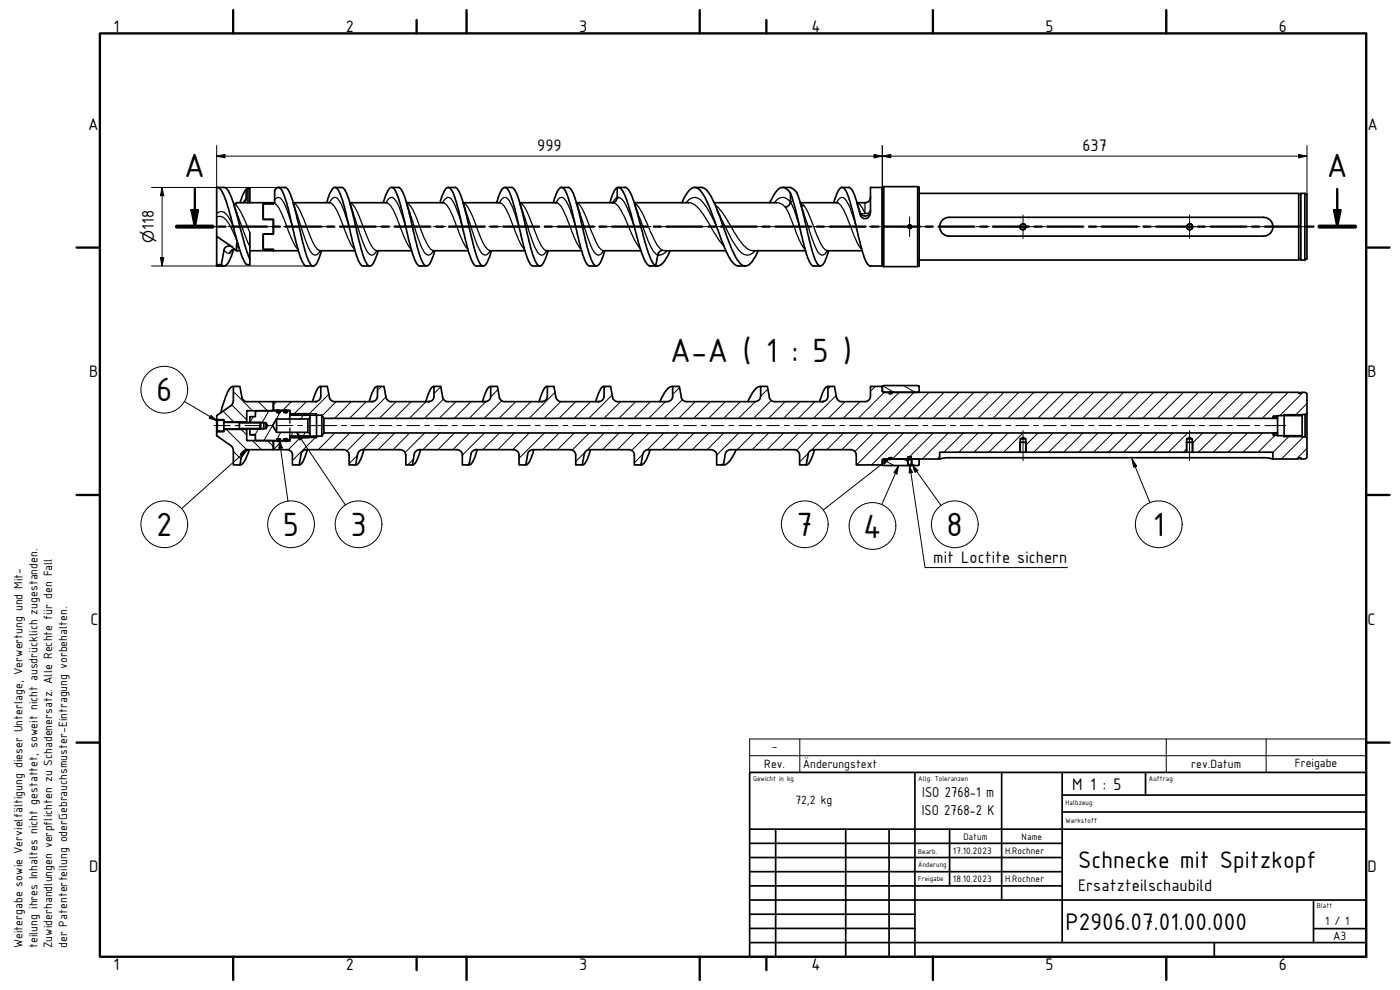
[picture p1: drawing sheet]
<svg xmlns="http://www.w3.org/2000/svg" width="420mm" height="297mm" viewBox="0 0 420 297" stroke-linecap="round" stroke-linejoin="round" font-family="sans-serif">
<!-- layer: Schraffur (ISO) -->
<g fill="none" stroke="#000" stroke-width=".3">
<path d="M70 117.5l5.8 5.7M96.5 115.9l-.2 .3M98.7 118.3l-6.3 6.3M114.5 115.9l-1.2 1.2M115.8 119.1l-6.4 6.4M132.3 116.1l-2.1 2M133.1 119.7l-5.7 5.8M149.4 116.9l-2.1 2.2M166.6 117.7l-7.8 7.8M181.9 115.9l-.6 .6M183.7 118.5l-7 7M204 116.3l-2.1 2"/>
<path d="M204.9 119.9l-5.7 5.6M230.4 116.8l-2.1 2.1M249.2 115.9l-.7 .7M251 118.7l-6.9 6.8M262.7 115.9l-1.5 1.5M265 115.8l3.3 1.9M265.4 117.7l-7.8 7.8M267.3 117.7l-.3 .3M269.9 117.7l-7.8 7.8M271.1 115.7l3.5 2M274.3 117.7l-7.7 7.8M278.8 117.7l-7.8 7.8"/>
<path d="M283.3 117.7l-7.8 7.8M287.8 117.7l-7.8 7.8M292.3 117.7l-7.8 7.8M296.8 117.7l-7.8 7.8M301.3 117.7l-7.8 7.8M305.8 117.7l-7.8 7.8M310.3 117.7l-7.8 7.8M314.8 117.7l-7.8 7.8M319.3 117.7l-7.8 7.8M323.7 117.7l-7.8 7.8M328.2 117.7l-7.8 7.8M332.7 117.7l-7.8 7.8"/>
<path d="M337.2 117.7l-7.8 7.8M341.7 117.7l-7.8 7.8M346.2 117.7l-7.8 7.8M350.7 117.7l-7.8 7.8M355.2 117.7l-7.9 7.8M359.7 117.7l-7.8 7.8M364.2 117.7l-7.8 7.8M368.6 117.7l-7.7 7.8M373.1 117.7l-7.8 7.8M377.6 117.7l-7.8 7.8M382.1 117.7l-7.8 7.8M386.6 117.7l-7.8 7.8"/>
<path d="M391.1 117.7l-7 7M65 130.4l.9 1M66.9 123.4l3.3 3.2M67.9 128.8l6.1 6.1M69.5 121.5l4.5 4.5M70 135.4l2.3 2.3M72.4 128.8l1.6 1.7M75.8 132.2l2.7 2.7M76 125l-1 1.7M77 123.2l-.4 .7M77.5 120.5l2.8 2.7M77.5 128.7l-.9 1.7"/>
<path d="M80.3 132.2l1.7 1.8M80.7 123.2l-2.1 3.7M82.9 120.5l-.9 1M83.1 131.9l-.2 .3M83.8 123.2l-.7 .4M83.8 131.8l-.7 .4M84.1 123.7l-4.9 8.5M84.3 129.7l-1.1 2M84.4 123.2l-.3 .4M84.6 132.3l-2.6 2.6M85.6 123.1l.4 .6M85.6 131.7l.4 .6"/>
<path d="M87 131.4l-.5 .8M87.4 120.5l-2.6 2.6M87.5 124.1l-.9 1.6M87.9 129.7l-.8 1.6M90.6 130.9l-4.1 4.1M91.2 124.1l-.9 1.6M91.6 129.7l-.9 1.6M91.9 120.5l-4 4.1M95.1 130.9l-7.3 7.3M100.5 129.9l-5 5M100.9 120.5l-4.2 4.2M105 129.9l-5 5"/>
<path d="M105.4 120.5l-5 5M107.3 136.6l-2.5 2.5M109.5 129.9l-5.4 5.4M109.9 120.5l-5 5M114 129.9l-5 5M118.5 129.9l-5 5M118.9 120.5l-5 5M122.9 129.9l-4.9 5M123.4 120.5l-5 5M124.1 137.8l-1.7 1.7M127.4 129.9l-5.9 5.9M127.9 120.5l-5 5"/>
<path d="M132 129.9l-5.1 5M136.4 129.9l-5 5M136.8 120.5l-5 5M140.8 138.9l-.5 .6M140.9 129.9l-5 5M141.4 120.5l-5.1 5M145.4 129.9l-6.7 6.7M145.9 120.4l-5.1 5.1M149.9 129.9l-5 5M150.6 120.3l-5.3 5.2M154.4 129.9l-5 5M154.8 120.5l-5 5"/>
<path d="M158.9 129.9l-5 5M159.3 120.5l-5 5M163.4 129.9l-7.6 7.6M167.8 129.9l-4.9 5M168.3 120.5l-5 5M172.3 129.9l-5 5M172.8 120.5l-5 5M175.6 135.6l-2.8 2.9M176.8 129.9l-5.1 5.2M177.2 120.5l-4.9 5M181.4 129.9l-5.4 5.3M185.8 129.9l-5 5"/>
<path d="M186.2 120.5l-5 5M190.3 129.9l-5 5M190.8 120.5l-5.1 5M192.9 136.3l-2.5 2.6M194.8 129.9l-5.3 5.3M195.2 120.5l-5 5M199.3 129.9l-5.1 5.1M199.7 120.5l-5 5M203.8 129.9l-5 5M208.3 129.9l-5 5M208.7 120.5l-5 5M212.7 129.9l-4.9 5"/>
<path d="M213.2 120.5l-5 5M217.2 139l-.6 .5M217.2 129.9l-5 5M217.7 120.5l-5 5M221.7 129.9l-6.6 6.7M222.2 120.5l-5 5M226.3 129.9l-5.1 5M226.7 120.5l-5.1 5M230.7 129.9l-5 5M231.5 120.2l-5.4 5.3M235.2 129.9l-5 5M235.6 120.5l-5 5"/>
<path d="M239.7 129.9l-5 5M240.1 120.5l-5 5M242.6 135.9l-2.6 2.7M244.2 129.9l-5.2 5.2M244.6 120.5l-5 5M248.7 129.9l-5.2 5.2M253.2 129.9l-5 5M253.6 120.5l-5 5M257.7 129.9l-5 5M258.1 120.5l-5.1 5M262.1 129.9l-5.6 5.6M265.1 137.9l3.2 1.8"/>
<path d="M266.6 129.9l-9.6 9.6M267.3 137.4l-.4 .4M271.1 129.9l-9.5 9.6M271.1 137.7l1.3 .7M272.5 137.5l-.2 .2M273.6 139.1l1 .6M275.6 129.9l-7.8 7.8M280.1 129.9l-7.2 7.2M282 137l-.7 .7M284.6 129.9l-7.8 7.8M289.1 129.9l-5.8 5.8M293.6 129.9l-5.8 5.8"/>
<path d="M298.1 129.9l-5.8 5.8M302.6 129.9l-5.9 5.8M306.2 135.3l-.4 .4M307 129.9l-5.8 5.8M311.5 129.9l-3.7 3.7M316 129.9l-5.7 5.8M320.5 129.9l-5.8 5.8M325 129.9l-5.8 5.8M329.5 129.9l-5.8 5.8M334 129.9l-5.8 5.8M338.5 129.9l-5.8 5.8M343 129.9l-5.8 5.8"/>
<path d="M347.5 129.9l-5.9 5.8M352 129.9l-5.9 5.8M356.2 134.7l-1 1M356.4 129.9l-5.8 5.8M360.9 129.9l-3.1 3.1M365.4 129.9l-5.8 5.8M369.9 129.9l-5.8 5.8M374.4 129.9l-5.8 5.8M378.9 129.9l-5.8 5.8M382.7 130.6l-5.1 5.1M383.4 129.9l-.1 .1M383.4 125.4l-.1 .1"/>
<path d="M387 130.7l-5 5M391.2 131l-6.6 6.7M392.2 121.1l-3.6 3.6M392.2 134.5l-3.1 3.2"/>
</g>
<!-- layer: Sichtbar (ISO) -->
<g fill="none" stroke="#000" stroke-width=".51">
<path d="M65.2 56.2h2a2.88 2.88 0 0 1 2 2.3l1 2.7 3.1 11.7 1.7 4.9M73.9 56.8l-1.2 2.1-.7 1.9M74.4 56.6h.6v4.2M83.5 56.2h2a4.1 4.1 0 0 1 2.1 3.3l2.6 10.1a33.3 33.3 0 0 0 3 9.8 1.05 1.05 0 0 0 1.1 .4 1.05 1.05 0 0 0 .8-.9l1.4-3.7M100.5 56.2h2a3.1 3.1 0 0 1 1.9 2.8l.9 2.8 1.7 7.1a36.9 36.9 0 0 0 3.2 10.5 .95 .95 0 0 0 1 .4 .95 .95 0 0 0 .8-.7l.6-1.3 .9-2.6M117.5 56.2h2a2.73 2.73 0 0 1 1.7 2.3l.9 2.6 1.7 7.1a39.7 39.7 0 0 0 3.5 11.2 1.01 1.01 0 0 0 1.1 .4 1.01 1.01 0 0 0 .7-.9l1.4-3.7M134.5 56.2h2a4.1 4.1 0 0 1 2.1 3.3l2.6 10.1a29.5 29.5 0 0 0 3.2 10 1.08 1.08 0 0 0 1.7-.7l1.4-3.7M151.5 56.2h2a4.1 4.1 0 0 1 2.1 3.3l2.4 9.4a36.9 36.9 0 0 0 3.2 10.5 .94 .94 0 0 0 1 .4 .94 .94 0 0 0 .7-.7l.9-1.8 .7-2.1M168.5 56.2h2a3.1 3.1 0 0 1 1.9 2.8l.9 2.8 1.5 6.4a39.7 39.7 0 0 0 3.4 11.2 .95 .95 0 0 0 1 .4 .95 .95 0 0 0 .8-.7l.7-1.3 .8-2.6M185.2 56.3v3a1.55 1.55 0 0 1-1.2 1.5M185.2 56.3a8.6 8.6 0 0 0-2.1 4.5M185.2 56.3a2.09 2.09 0 0 1 2.1 1.9l2 5.7 2.2 8.5a19.2 19.2 0 0 0 3 7.2l.6 .2h2.2"/>
<path d="M185.5 56.2h2.2a6.8 6.8 0 0 1 2.6 4.5l3.5 12.6a12.9 12.9 0 0 0 2.9 6.4h.1M208.5 56.2h2a4.7 4.7 0 0 1 3.2 3.3l.8 1.6 2.7 7.1a34.8 34.8 0 0 0 5 10.9 2.1 2.1 0 0 0 3.5-.6l1.8-3.3M234.9 56.2h2a3.8 3.8 0 0 1 2.9 3.3l2.8 11.4a25.4 25.4 0 0 0 3 8.6 1.07 1.07 0 0 0 1.7-.7l1.4-3.6M237.2 58v2.6a1.77 1.77 0 0 1-1.5 1.6M237.2 58a2.51 2.51 0 0 0-3.3-1.5l-1.1 1.1-1.8 3.2M237.2 58l2 6.7a90.9 90.9 0 0 0 3.7 13.8l1.1 1.3h2.2M252.7 56.2h2a3.5 3.5 0 0 1 1.9 2.8l1.3 4.4a1.97 1.97 0 0 0 2 2.2 2.14 2.14 0 0 0 1.3-1.9v-7.5h3.5M261.2 59.2l-.2 .8-.9 .8h-2.9l.7 2.2a1.68 1.68 0 0 0 1.6 1.8 1.68 1.68 0 0 0 1.7-1.6M264.8 56.3v23.4M265.2 56v24M275.4 56l.4 .2v23.7l-.4 .1zM275.4 56h-10.2l-.4 .2v23.7l10.6 .1"/>
<path d="M275.8 58h114v20h-114M389.8 58.3h.6M391.6 58l.6 .3v19.3l-.6 .4zM391.6 58h-1.2v20h1.2M65 70.9l4.8 3.3a1.61 1.61 0 0 0-2.6 .8l-.8 4.4M66.4 79.4h-1.4v.4h2.2M70.2 74.8l-.5 1.4a5.1 5.1 0 0 1-2.3 3.6l-1-.4M70.2 61.4l1 2.8M70.2 61.3l.8-.5-.1 .4zM71 75.2l-.7-.4a1.33 1.33 0 0 0-1.3 1.1M71 60.8h11.4M71 75.2h1"/>
<path d="M71.3 72.8l-.3 .8v1.6M71.5 74.2l.3 .1M73.3 60.8l.6-.8v-3.2l.5-.2v4.2M75 69.8v9.6a1.95 1.95 0 0 1-2-1.8l-1.8-4.8-2.9-10.9a10.8 10.8 0 0 0-2.7-5.6l-.6-.1v23.2M75 75.2h14.5M79.2 70.2l-.2 .2v4.4l3 .1v.3M81.8 61.1h-2.8v4.7h3v4.4h-3v4.7h3M81.8 65.8l.2 .2M82 60.8v.3l-3 .2v4.3l.2 .2M82 70l-.2 .2M82.4 61v-3.8a1.12 1.12 0 0 1 1.2-1 1.12 1.12 0 0 1 1 1.1 85.1 85.1 0 0 1 4.1 14.8 24.3 24.3 0 0 0 2.5 7.3l.7 .4h2.1M98 60.8l1.1-2.9a2.14 2.14 0 0 1 1.5-1.7 3.8 3.8 0 0 1 1.9 3l2.6 10.1a36.2 36.2 0 0 0 3 9.9l.7 .6h2.2"/>
<path d="M99.2 60.8h-11.2l1 3.1M106.6 75.2l-10.7 .1M115.1 60.8l1-2.9a2.14 2.14 0 0 1 1.5-1.7 3.3 3.3 0 0 1 1.7 2.6l.9 2.7 1.7 7.1a41.9 41.9 0 0 0 3.3 10.6l.7 .6h2.1M116.1 60.8h-11.1l1 3.1M123.6 75.2l-10.7 .1M132 60.8l1.1-2.9a1.93 1.93 0 0 1 1.5-1.7 4.8 4.8 0 0 1 2.1 3.6l2.6 10.3a28.2 28.2 0 0 0 3 9.3l.6 .4h2.1M133.2 60.8h-11.2l1 3.1M140.5 75.2l-10.6 .1M149 60.8l1.1-2.9a2.08 2.08 0 0 1 1.5-1.7 4.8 4.8 0 0 1 2.1 3.6l2.4 9.5a31.7 31.7 0 0 0 3.2 10.1l.5 .4h2.2M150.2 60.8h-11.2l1 3.1M157.5 75.2l-10.6 .1M166.1 60.8l1-2.9a1.58 1.58 0 0 1 1.9-1.5l.1 .1a21.3 21.3 0 0 1 2.9 8.4l.9 3.7a41.9 41.9 0 0 0 3.2 10.6l.7 .6h2.2"/>
<path d="M167.2 60.8h-11.2l1 3.1M174.6 75.2l-10.7 .1M184 60.8h-11l1 3.1M184.1 60.8h-.1M190.4 60.8h16.3M190.5 61.4l1 2.8M192.3 75.2l-11.4 .1M198.8 75.1a1.71 1.71 0 0 0-1.4 1.4l-.6 3.2M199.6 75.2h18.3M201.1 75.2l-1.1 2.1a3.2 3.2 0 0 1-3.2 2.4M204.7 60.8l1-2.1a3.9 3.9 0 0 1 3-2.5 5.6 5.6 0 0 1 3.1 3.6l2.7 6.5a51.6 51.6 0 0 0 5.3 12.4l1.4 1 2.5 .1M214.3 60.8h18.8"/>
<path d="M215.1 62.8l1.1 2.3M226 75.2h15.7M240.2 60.8l1 3.1M240.4 61.6h.8M250.3 60.8l1-2.9a1.73 1.73 0 0 1 1.7-1.7l.3 .3a19.7 19.7 0 0 1 2.7 7.6l1.4 5.9a30.9 30.9 0 0 0 3.1 9.4l.5 .4h3.7M251.4 60.8h-11.2M258.8 75.2l-10.7 .1M272.8 67.7h.3l.3 .3-.2 .3-.3 .1-.2-.3zM282.8 66l1.2-.7 .8-.1h94.4a2.83 2.83 0 0 1 2.8 2.8 2.83 2.83 0 0 1-2.8 2.9h-94.4a2.86 2.86 0 0 1-2.5-1.8 2.86 2.86 0 0 1 .5-3.1zM389.8 77.6h.6M70 115.9a3.2 3.2 0 0 0-2.1 2.8l-1.7 5.2M96.3 115.9a2.31 2.31 0 0 0-1.6 1.9l-.9 2.7"/>
<path d="M113.3 115.9a2.68 2.68 0 0 0-1.7 2.3l-.8 2.3M130.2 115.9a2.31 2.31 0 0 0-1.5 1.9l-.9 2.7M147.3 115.9a2.31 2.31 0 0 0-1.6 1.9l-.9 2.7M164.3 115.9a2.68 2.68 0 0 0-1.7 2.3l-.8 2.3M181.3 115.9a2.23 2.23 0 0 0-1.6 1.9l-.9 2.7M201.9 115.9a3.9 3.9 0 0 0-2.9 2.7l-.9 1.9M228.3 115.9a3.7 3.7 0 0 0-2.9 2.7l-.9 1.9M248.5 115.9a2.68 2.68 0 0 0-1.7 2.3l-.8 2.3M264.8 117.3l-.1-1.4h-3.5v3.4l-.8 1-.8 .2h-6.9a1.82 1.82 0 0 1-1.7-1.3l-.6-3.3h-1.9v3a1.63 1.63 0 0 1-1.7 1.6M264.8 115.9l.4-.2h10.2l.4 .2v1.7l-10.4 .1-.6-.3zM264.8 117.3l.4 .4h1.6v.4h.9v-.4h122.1v.3h.6v-.3h1.2l.6 .3v6.1l-.5 .3h-.9v.3h-7.4l-1.2 .1-.2 .3 .2 .3 1.2 .1h-286.2l-.6-.9h-9.6v-1.5h-4.6l-.4-.2v-2.4h12.6M267.4 117.8v.3"/>
<path d="M275.8 117.6v.1M65 130.7l4.2 3 .6 .6 .2 .8v4.4h2l.6-3.2a1.66 1.66 0 0 1 1.6-1.4M65 125.9v3.6M65 130.7l.1 .1M65.2 126.3l.1 3h1.9M67.2 126.7h10.8M67.2 128.8h6.8v3.4h7.6l.4 .4v2.3h-7.8M67.2 129.3v.2h-2.2v1.2M67.2 126.1v-.2h-2.2v-1.2l4.2-2.9 .6-.7 .2-.8v-4.4h2l.6 3.3a1.66 1.66 0 0 0 1.6 1.3h7.8v2.3l-.4 .4h-7.6v3.4h-6.8M67.2 126.1h-1.8l-.2 .2M67.2 126.1v3.2M71.8 126.7v2"/>
<path d="M74 126.6v.1M74 128.7v.1M74.1 134.9h.1M74.8 134.9l-1.2 3.1a2.17 2.17 0 0 1-1.6 1.5M75 126.7v-1.7h1.6v-1.6l.2-.2h6.3v.5h1v-.5h1.1v.5h1v-.5h.7l.1 .9h5.6l.4 .4v.9l-.6 .3h-9.4l-1.2 2 1.2 2h9.4l.6 .3v.9l-.4 .4h-5.6l-.1 .9h-.7v-.5h-1v.5h-1.1v-.5h-1v.5h-6.3l-.2-.2v-1.6h-1.6v-1.7M75 130.4l1.6 .1M78 126.7l.2 .2v1.6l-.2 .2M78 128.7h-10.8M78 126.7v2M78.2 126.9h1.6l.5 .8-.5 .9h-1.6M79.2 126.7v2M79.8 126.9v1.7"/>
<path d="M82 122.9v.3M82 132.2v.4M82.4 123.1v.1M82.4 132.2v.1M83 125.7v4M83.9 123.4v.3M83.9 131.7v.3M85.4 123.4v.3M85.4 131.7v.3M92 134.9a1.66 1.66 0 0 0-1.6 1.4l-.6 3.2h-2v-3a1.63 1.63 0 0 0-1.7-1.6h-4.1v-2.3l.4-.3h4.6v-1.4h9.6l.6-1h286.2l-1.2 .1-.2 .3 .2 .3 1.2 .1h7.4v.3h.9l.5 .4v5.9l-.6 .4h-1.2v-.4h-.6v.4h-7.8v-2h-24.2v-4l-.8-.5-.8 .5v4h-48.4v-4l-.8-.5-.8 .5v4h-24.2v2h-8.5l-.1-.6M92 134.9h11.1a1.63 1.63 0 0 1 1.7 1.6v3h1.9l.6-3.2a1.82 1.82 0 0 1 1.7-1.4M92 134.9l-.3 .1"/>
<path d="M92.3 134.9l-1.4 3.7-.7 .8-.4 .1M92.4 125.7v4M93 125.4v4.6M94.6 120.5a1.63 1.63 0 0 0 1.7-1.6v-3h1.9l.7 3.3a1.66 1.66 0 0 0 1.6 1.3h11.1M94.9 120.4l-.3 .1M95 124.1v7.2M96.6 124.6v6.3M97.2 125.5v4.4M109 134.9h11.1a1.63 1.63 0 0 1 1.7 1.6v3h2l.5-3.2a1.66 1.66 0 0 1 1.7-1.4M109 134.9l-.4 .1M109.2 134.9l-1.1 3.1a1.86 1.86 0 0 1-1.4 1.5M111.6 120.5a1.63 1.63 0 0 0 1.7-1.6v-3h2l.5 3.3a1.66 1.66 0 0 0 1.7 1.3h11.1"/>
<path d="M112 120.4l-.4 .1M126 134.9h11.1a1.63 1.63 0 0 1 1.6 1.6v3h2.1l.6-3.2a1.66 1.66 0 0 1 1.6-1.4M126 134.9l-.3 .1M126.2 134.9l-1.2 3.4-.8 1.1-.4 .1M128.6 120.5a1.53 1.53 0 0 0 1.6-1.6v-3h2.1l.5 3.3a1.66 1.66 0 0 0 1.7 1.3h11.1M128.9 120.4l-.3 .1M143 134.9h11.1a1.63 1.63 0 0 1 1.7 1.6v3h2l.6-3.2a1.66 1.66 0 0 1 1.6-1.4M143 134.9l-.3 .1M143.3 134.9l-1.3 3.4a1.67 1.67 0 0 1-1.2 1.2M145.6 120.5a1.63 1.63 0 0 0 1.7-1.6v-3h2l.6 3.3a1.66 1.66 0 0 0 1.6 1.3h11.1M145.9 120.4l-.3 .1M160 134.9h11.1a1.63 1.63 0 0 1 1.7 1.6v3h2l.5-3.2a1.66 1.66 0 0 1 1.7-1.4"/>
<path d="M160 134.9l-.4 .1M160.2 134.9l-1.1 3.1a1.92 1.92 0 0 1-1.3 1.5M162.6 120.5a1.63 1.63 0 0 0 1.7-1.6v-3h1.9l.6 3.3a1.82 1.82 0 0 0 1.7 1.3h11.1M162.9 120.4l-.3 .1M177 134.9h11.7a1.63 1.63 0 0 1 1.7 1.6v3h1.9l.6-3.2a1.81 1.81 0 0 1 1.7-1.4M177 134.9l-.3 .1M177.2 134.9l-1.2 3.4-.7 1.1-.5 .1M179.6 120.5a1.63 1.63 0 0 0 1.7-1.6v-3h2l.5 3.3a1.66 1.66 0 0 0 1.7 1.3h14.6a1.64 1.64 0 0 0 1.8-1.6v-3h2l.6 3.3a1.64 1.64 0 0 0 1.7 1.3h20.3a1.74 1.74 0 0 0 1.8-1.6v-3h2l.6 3.3a1.64 1.64 0 0 0 1.7 1.3h14.2M179.9 120.4l-.3 .1M194.4 134.9h.2M194.6 134.9h18.7a1.74 1.74 0 0 1 1.8 1.6v3h2l.6-3.2a1.64 1.64 0 0 1 1.7-1.4h18.9a1.63 1.63 0 0 1 1.7 1.6v3h1.9l.7-3.2a1.66 1.66 0 0 1 1.6-1.4M195.1 134.9l-1.2 3.1a2.17 2.17 0 0 1-1.6 1.5"/>
<path d="M220.9 134.9l-1.6 3.1a2.78 2.78 0 0 1-2.2 1.5M244.2 134.9h11.1a1.63 1.63 0 0 1 1.7 1.6v3h7.7l.3-1.7 1.8-.1v-.4h.9v.4h4.8l.1-.6M244.2 134.9l-.4 .1M244.4 134.9l-1.1 3.1a1.86 1.86 0 0 1-1.4 1.5M247.1 120.4l-.3 .1M267.4 137.3v.3M272.4 139.4h1.2M272.4 137.9v1.5M272.5 137.7h.1M272.5 137.8l-7.1-.1-.6 .3v1.6l.4 .1h7.3M272.5 139.7h1M272.5 139.5v.2"/>
<path d="M272.6 137.7l-.2 .2h1.2l-.2-.2M272.6 137.1v.6M272.6 137.7h.8M272.6 137.1h.8M273.4 137.7l2.4 .1v1.8l-2.3 .1v-.2M273.4 137.1v.6M273.6 137.9v1.5M275.8 137.7v.1M282 137.7l2-.4h96l2 .4M306 132.7h2M306.2 131.7h1.6M306.2 135.7h1.6"/>
<path d="M356 132.7h2M356.2 131.7h1.6M356.2 135.7h1.6M382.2 124.8v.6M382.2 130v.6M383.4 124.8v.6M383.4 125.5v4.4M383.4 130v.6M385.4 124.4v6.6M390.8 124.7v6M391.7 124.4v6.6M392.2 124.1v7.3"/>
<circle cx="273" cy="68" r=".48"/>
<circle cx="273" cy="68" r=".49"/>
<circle cx="307" cy="68" r=".86"/>
<circle cx="357" cy="68" r=".86"/>
<circle cx="267.1" cy="117.8" r=".29"/>
<circle cx="83.5" cy="132" r=".41"/>
<circle cx="83.5" cy="123.4" r=".41"/>
<circle cx="85.8" cy="132" r=".41"/>
<circle cx="85.8" cy="123.4" r=".41"/>
<circle cx="267.1" cy="137.6" r=".29"/>
</g>
<!-- layer: Sichtbar schmal (ISO) -->
<g fill="none" stroke="#000" stroke-width=".38">
<path d="M73.9 59.6l-.9 1.2M82.4 59.9a1.27 1.27 0 0 1 1.3-.7 1.27 1.27 0 0 1 1.1 .9 32.1 32.1 0 0 1 2.8 7.4l.2 .5M65 64.1l.4-.3a1.99 1.99 0 0 1 3 1.1l1.6 3.1M65 65.1a2.61 2.61 0 0 1 3.4 1.6l1.1 1.8 1.6 3.8M69.7 74.9l-.2 .3a1.1 1.1 0 0 1-1 .8 1.1 1.1 0 0 1-1.1-.7l-.2-.3M69.8 74.2l.7 .7M70.5 61.3a27.5 27.5 0 0 1 4.5 8.5M71 73.6l.5 .6M71 60.9l-.5 .3M71.2 64.2l3.8 9.9M82.4 61l.2 .1a20.4 20.4 0 0 1 3.8 7.7l2.1 4.9 .9 1.1M88 60.9a5.7 5.7 0 0 1 2.6 3.5l.2 .6a57.5 57.5 0 0 0 4.1 9.4l.5 .5 .9 .3"/>
<path d="M89 63.9l.7 1.9a35.7 35.7 0 0 0 4 10.3 1.3 1.3 0 0 0 2.2-.5l.2-.4M104.8 68a26.3 26.3 0 0 0-3.5-8.5 1.23 1.23 0 0 0-2 .7l-.4 .6a4 4 0 0 1 2.3 2.6l1 2.2a45.4 45.4 0 0 0 4 9l.2 .2M105 60.9a5.7 5.7 0 0 1 2.6 3.5l.2 .6a57.5 57.5 0 0 0 4.2 9.4l.7 .7 .5 .1M106 63.9l.9 2.6a34.6 34.6 0 0 0 3.8 9.6 1.31 1.31 0 0 0 2.2-.5l.2-.4M115.8 60.8a4.1 4.1 0 0 1 2.6 3.1l.8 1.7a30.4 30.4 0 0 0 4.2 9.2M115.9 60.8l.2-.3a1.39 1.39 0 0 1 1.2-1.3 1.39 1.39 0 0 1 1.5 1l1.2 2.3 1.8 5.5M122 60.9a5.4 5.4 0 0 1 2.6 3.5l.2 .6a41.7 41.7 0 0 0 4.4 9.7l1 .5M123 63.9l.6 1.9a41.6 41.6 0 0 0 4 10.3 1.36 1.36 0 0 0 2.3-.5l.2-.4M138.7 68a29.1 29.1 0 0 0-3.3-8.3 1.25 1.25 0 0 0-1.2-.4 1.25 1.25 0 0 0-1 .9l-.4 .6a4.1 4.1 0 0 1 2.6 3.1l.7 1.7a40.9 40.9 0 0 0 4.1 9l.2 .2M139 60.9a6.1 6.1 0 0 1 2.6 3.5l2.8 7.2a5.1 5.1 0 0 0 2.9 3.6M140 63.9l.7 1.9a35.7 35.7 0 0 0 4 10.3 1.3 1.3 0 0 0 2.2-.5l.2-.4M155.8 68a26.3 26.3 0 0 0-3.5-8.5 1.23 1.23 0 0 0-2.1 .7l-.3 .6a4.4 4.4 0 0 1 2.6 3.1l.7 1.7a45.4 45.4 0 0 0 4 9l.2 .2"/>
<path d="M156 60.9a5.7 5.7 0 0 1 2.6 3.5l.2 .6a57.5 57.5 0 0 0 4.1 9.4l.8 .7 .6 .1M157 63.9l.7 1.9a35.7 35.7 0 0 0 4 10.3 1.31 1.31 0 0 0 2.2-.5l.2-.4M166.8 60.8a4.1 4.1 0 0 1 2.6 3.1l1 2.3a30 30 0 0 0 4 8.6M166.9 60.8l.2-.3a1.49 1.49 0 0 1 2-1.1l.2 .1a22.3 22.3 0 0 1 3.3 7.9l.2 .6M173 60.9a5.4 5.4 0 0 1 2.6 3.5l.2 .6a57.5 57.5 0 0 0 4.2 9.4l.7 .7 .5 .1M174 63.9l.6 1.9a45.6 45.6 0 0 0 3.8 10 1.33 1.33 0 0 0 1.3 .8 1.33 1.33 0 0 0 1.2-1l.2-.4M183.8 60.8a3.7 3.7 0 0 1 2.6 2.4l1.4 2.7a36.3 36.3 0 0 0 4.4 8.7M183.9 60.8l.3-.6a1.48 1.48 0 0 1 1.4-1 1.48 1.48 0 0 1 1.4 1l1.3 2.3 2.1 5.5M190.4 60.9a10.8 10.8 0 0 1 3.4 5.3 39.1 39.1 0 0 0 4.3 8.3l.7 .6 .8 .1M191.5 64.2l1.9 5a19 19 0 0 0 3.4 7 2.46 2.46 0 0 0 3.4-1M205.9 60.8a2.85 2.85 0 0 1 2.6-1.6 2.85 2.85 0 0 1 2.6 1.7l1.4 2.1 2.6 5M206.7 60.8a5.4 5.4 0 0 1 3.9 3l5.3 8.4 1.3 1.6"/>
<path d="M214.6 61.5a31.8 31.8 0 0 1 6.1 8.7l1 1.6a6.6 6.6 0 0 0 4.3 3.4M216.2 65.1l.3 .7a47.3 47.3 0 0 0 5.6 9.6 2.73 2.73 0 0 0 4.5-.2M232.3 60.8a2.8 2.8 0 0 1 2.8-1.6 2.8 2.8 0 0 1 2.5 2l2.4 6.8M233.1 60.8a4.4 4.4 0 0 1 3.8 3.5l1.4 3.8a20.4 20.4 0 0 0 3.3 6.7M240.2 61a6.5 6.5 0 0 1 2.9 4.1l.2 .5a34.9 34.9 0 0 0 4.2 9.3l.9 .3M241.2 63.9l.9 2.6a34.6 34.6 0 0 0 3.8 9.6 1.31 1.31 0 0 0 2.2-.5l.2-.4M257 68l-.2-.6a20.6 20.6 0 0 0-3.4-7.9 1.34 1.34 0 0 0-2.1 1l-.3 .3a4.1 4.1 0 0 1 2.6 3.1l.8 1.7a37.4 37.4 0 0 0 4 9l.2 .2M257.2 60.9a5.1 5.1 0 0 1 2.4 3.2M259.6 64.1h-1l-.5-.4v.5M259.6 60.8v3.3M261.2 63.2a1.5 1.5 0 0 1-1.6 .9M272.4 68.1a.6 .6 0 0 1 .5-.7 .6 .6 0 0 1 .7 .5 .6 .6 0 0 1-.5 .7"/>
<path d="M273.4 68.3a.48 .48 0 0 0-.1-.7 .48 .48 0 0 0-.7 .2 .48 .48 0 0 0 .2 .6M307.2 67.1a.98 .98 0 0 1 .8 1.1 .98 .98 0 0 1-1.2 .8 .98 .98 0 0 1-.8-1.1M357.2 67.1a.98 .98 0 0 1 .8 1.1 .98 .98 0 0 1-1.1 .8 .98 .98 0 0 1-.8-1.1M71.8 126.9h6.4M71.8 128.5h6.4M75 128.7h4.2M75 126.7h4.2M87 124.1h8M87 131.3h8M87 130.9h6M87 124.6h6M272.4 137.7v2"/>
<path d="M272.5 137.8v1.7M273.5 137.8v1.7M273.6 137.7v2M306 132.7v3M308 132.7v3M356 132.7v3M358 132.7v3M385.4 124.4h5.4M385.4 131h5.4"/>
</g>
<!-- layer: Sichtbar (ISO) -->
<g fill="#000">
<circle cx="185.2" cy="59.3" r=".25"/>
<circle cx="197.4" cy="76.5" r=".25"/>
<circle cx="237.2" cy="60.6" r=".25"/>
<circle cx="261.2" cy="79.8" r=".25"/>
</g>
<!-- layer: Sichtbar schmal (ISO) -->
<circle cx="185.2" cy="59.3" r=".19" fill="#000"/>
<!-- layer: Verdeckt (ISO) -->
<path d="M87 124.1v2.9M87 128.4v2.9" fill="none" stroke="#000" stroke-width=".38"/>
<!-- layer: Schnittlinie (ISO) -->
<g fill="none" stroke="#000" stroke-width=".7">
<path d="M58.5 56.7v11.3M401.3 56.7v11.3M53.1 68h10.7M57.5 63h1.9l-.9 5zM65.6 68h2.1M69.4 68h10.7M81.9 68h2.1M85.7 68h10.8M98.2 68h2.1M102 68h10.8M114.6 68h2M118.4 68h10.8"/>
<path d="M130.9 68h2.1M134.7 68h10.8M147.2 68h2.1M151.1 68h10.7M163.5 68h2.1M167.4 68h10.7M179.9 68h2.1M183.7 68h10.7M196.2 68h2.1M200 68h10.8M212.5 68h2.1M216.3 68h10.8"/>
<path d="M228.9 68h2M232.7 68h10.8M245.2 68h2.1M249 68h10.8M261.5 68h2.1M265.4 68h10.7M277.8 68h2.1M281.7 68h10.7M294.2 68h2.1M298 68h10.7M310.5 68h2.1M314.3 68h10.8"/>
<path d="M326.8 68h2.1M330.6 68h10.8M343.2 68h2M347 68h10.8M359.5 68h2.1M363.3 68h10.8M375.8 68h2.1M379.7 68h10.7M392.1 68h2.1M396 68h10.7M400.4 63h1.9l-1 5z"/>
</g>
<path d="M53.1 68h10.7M396 68h10.7" fill="none" stroke="#000" stroke-width="1.2"/>
<g fill="#000">
<path d="M57.5 63h1.9l-.9 5z" fill-rule="evenodd"/>
<path d="M400.4 63h1.9l-1 5z" fill-rule="evenodd"/>
</g>
<!-- layer: Rahmen (ISO) -->
<g fill="none" stroke="#000" stroke-width=".7">
<path d="M30 10h380v277.1h-380zM70 3v7M125 6v4M140 3v7M210 3v7M230 6v4M280 3v7M350 3v7M23 74.3h7M410 74.3h7M23 148.5h7M410 148.5h7"/>
<path d="M23 222.8h7M410 222.8h7M70 287.1v7M125 287.1v4M140 287.1v7M210 287.1v7M230 287.1v4M280 287.1v7M350 287.1v7"/>
</g>
<!-- layer: Titel (ISO) -->
<g fill="none" stroke="#000" stroke-width=".51">
<path d="M225 231.8h185v55.3h-185zM274.6 231.8v55.3M300.6 231.8v38.3M318.8 231.8v51M318.8 238.6h91.2M343.8 231.8v6.8M225 253h93.8M225 257.3h93.8M225 248.8h185M232.8 248.8v38.3M253.8 248.8v38.3M266.8 248.8v38.3"/>
<path d="M285 248.8v17M318.8 243.6h91.2M225 261.5h93.8M225 265.8h93.8M225 270.1h185M225 274.3h49.6M225 278.6h49.6M394.2 278.6h15.8M394.2 270.1v12.7M225 282.8h185M364.4 282.8v4.3"/>
</g>
<!-- layer: Symbol (ISO) -->
<g fill="none" stroke="#000" stroke-width=".3">
<path d="M55.3 120.4l9.9 5.9M63.3 124.6l1.9 1.7-2.4-.8zM72.1 136.2l2.1-1.3-1.5 2.1zM74.2 134.9l-19.7 17.7M83.9 132l.8 2.4-1 .1zM83.9 132l2.5 18.4M89 129.7l1.8 1.8-.8 .6zM89 129.7l14.7 21.9M264.9 138.5l2.2-1.2-1.7 1.9zM267.1 137.3l-20 15.7M269.7 139.7l-.5 2.5-.9-.4zM269.7 139.7l-5.1 11.7"/>
<path d="M273 139.4l.1 .5M273.2 139.8l-.2-.4v.5M273.6 139.4h.1M274.1 139.8l1.4 1.3-.9 .6-.4-.9M339.7 137.7l1.4 2.1-.9 .4zM339.7 137.7l5.4 13.2M273 140.2l-.1 1.7 1-.1-.3-.7M273.2 140.5l4.4 29.8h42.8M274.1 140.1l8.3 11.6M225 226.7v5.1h185v-10.1h-185v5h185M240 221.7v10.1M350 221.7v10.1"/>
<path d="M380 221.7v10.1"/>
<circle cx="49.3" cy="116.9" r="7"/>
<circle cx="49.3" cy="157.3" r="7"/>
<circle cx="87.3" cy="157.3" r="7"/>
<circle cx="107.6" cy="157.3" r="7"/>
<circle cx="241.5" cy="157.3" r="7"/>
<circle cx="261.8" cy="157.8" r="7"/>
<circle cx="286.5" cy="157.3" r="7"/>
<circle cx="347.8" cy="157.3" r="7"/>
</g>
<!-- layer: Mittellinie (ISO) -->
<g fill="none" stroke="#000" stroke-width=".3">
<path d="M63.1 68h3.8M68.5 68h1.4M71.4 68h3.9M76.8 68h1.5M79.8 68h3.8M85.2 68h1.5M88.1 68h3.9M93.5 68h1.5M96.5 68h3.9M101.9 68h1.5M104.9 68h3.9M110.2 68h1.6"/>
<path d="M113.2 68h3.9M118.6 68h1.5M121.6 68h3.9M127 68h1.5M130 68h3.9M135.3 68h1.5M138.4 68h3.8M143.7 68h1.5M146.7 68h3.9M152.1 68h1.4M155.1 68h3.8M160.5 68h1.4"/>
<path d="M163.4 68h3.9M168.8 68h1.5M171.8 68h3.8M177.2 68h1.5M180.1 68h3.9M185.5 68h1.5M188.5 68h3.9M193.9 68h1.5M196.9 68h3.9M202.2 68h1.6M205.2 68h3.9M210.6 68h1.6"/>
<path d="M213.6 68h3.9M219 68h1.5M222 68h3.9M227.3 68h1.6M230.4 68h3.8M235.7 68h1.5M238.7 68h3.9M244.1 68h1.5M247.1 68h3.9M252.5 68h1.4M255.5 68h3.8M260.8 68h1.5"/>
<path d="M263.8 68h7.8M273.1 68h1.5M276.1 68h3.9M281.6 68h1.5M284.5 68h4M290 68h1.5M293 68h3.9M298.4 68h1.5M301.4 68h4M306.9 68h1.5M309.9 68h3.9M315.3 68h1.5"/>
<path d="M318.3 68h4M323.8 68h1.4M326.8 68h3.9M332.2 68h1.5M335.2 68h4M340.6 68h1.5M343.7 68h3.9M349.1 68h1.5M352.1 68h3.9M357.5 68h1.5M360.5 68h4M366 68h1.5"/>
<path d="M368.9 68h4M374.4 68h1.5M377.4 68h3.9M382.8 68h1.6M385.8 68h6.5M64.2 127.7h4.9M70.5 127.7h1.6M73.5 127.7h4.9M79.9 127.7h1.6M82.9 127.7h4.9M89.3 127.7h1.5M92.3 127.7h8.7"/>
<path d="M102.5 127.7h1.5M105.5 127.7h3.8M110.8 127.7h1.5M113.8 127.7h3.8M119.1 127.7h1.5M122.1 127.7h3.8M127.4 127.7h1.5M130.4 127.7h3.8M135.7 127.7h1.5M138.7 127.7h3.9M144 127.7h1.5M147 127.7h3.8"/>
<path d="M152.3 127.7h1.6M155.3 127.7h3.8M160.7 127.7h1.4M163.6 127.7h3.8M169 127.7h1.4M172 127.7h3.8M177.2 127.7h1.6M180.3 127.7h3.8M185.5 127.7h1.6M188.5 127.7h3.8M193.9 127.7h1.5M196.8 127.7h3.9"/>
<path d="M202.2 127.7h1.4M205.2 127.7h3.8M210.5 127.7h1.5M213.5 127.7h3.8M218.8 127.7h1.5M221.8 127.7h3.8M227.1 127.7h1.5M230.1 127.7h3.8M235.4 127.7h1.5M238.4 127.7h3.8M243.7 127.7h1.5M246.7 127.7h3.8"/>
<path d="M252 127.7h1.5M255 127.7h3.8M260.3 127.7h1.5M263.3 127.7h3.8M268.6 127.7h1.5M271.7 127.7h3.8M276.9 127.7h1.5M279.9 127.7h3.8M285.2 127.7h1.6M288.2 127.7h3.8M293.6 127.7h1.4M296.5 127.7h3.9"/>
<path d="M301.9 127.7h1.4M304.9 127.7h3.8M307 129.2v9M310.1 127.7h1.6M313.2 127.7h3.8M318.5 127.7h1.5M321.4 127.7h3.8M326.8 127.7h1.5M329.8 127.7h3.8M335.1 127.7h1.4M338.1 127.7h3.8M343.4 127.7h1.5"/>
<path d="M346.4 127.7h3.8M351.7 127.7h1.5M354.7 127.7h3.8M357 129.2v9M360 127.7h1.5M363 127.7h3.8M368.3 127.7h1.5M371.3 127.7h3.8M376.6 127.7h1.5M379.6 127.7h6.3"/>
</g>
<!-- layer: Mittelpunktmarkierung (ISO) -->
<path d="M270.1 68h5.9M273 65.1v5.9M303.5 68h7M307 64.5v7.1M353.5 68h7M357 64.5v7.1" fill="none" stroke="#000" stroke-width=".3"/>
<g fill="none" stroke="#000" stroke-width=".3">
<path d="M45.5 56.2h38M48.6 56.2l.5 2.5h-1zM48.6 56.2v23.6M65 46.8l2.5-.5v1.1zM65 46.8h327.2M65 43.7v12.5M262.3 46.3l2.5 .5-2.5 .6zM264.8 46.8l2.5-.5v1.1zM264.8 43.7v12.6M389.7 46.3l2.5 .5-2.5 .6zM392.2 43.7v14.6M45.5 79.8h46.5"/>
<path d="M48.1 77.3h1l-.5 2.5z"/>
</g>
<g fill="#000">
<path d="M48.6 56.2l.5 2.5h-1z" fill-rule="evenodd"/>
<path d="M65 46.8l2.5-.5v1.1z" fill-rule="evenodd"/>
<path d="M262.3 46.3l2.5 .5-2.5 .6z" fill-rule="evenodd"/>
<path d="M264.8 46.8l2.5-.5v1.1z" fill-rule="evenodd"/>
<path d="M389.7 46.3l2.5 .5-2.5 .6z" fill-rule="evenodd"/>
<path d="M48.1 77.3h1l-.5 2.5z" fill-rule="evenodd"/>
</g>
<!-- layer: Symbol (ISO) -->
<g fill="#000">
<path d="M63.3 124.6l1.9 1.7-2.4-.8z" fill-rule="evenodd"/>
<path d="M72.1 136.2l2.1-1.3-1.5 2.1z" fill-rule="evenodd"/>
<path d="M83.9 132l.8 2.4-1 .1z" fill-rule="evenodd"/>
<path d="M89 129.7l1.8 1.8-.8 .6z" fill-rule="evenodd"/>
<path d="M264.9 138.5l2.2-1.2-1.7 1.9z" fill-rule="evenodd"/>
<path d="M339.7 137.7l1.4 2.1-.9 .4z" fill-rule="evenodd"/>
<path d="M269.7 139.7l-.5 2.5-.9-.4z" fill-rule="evenodd"/>
<path d="M273 139.4l.9 2.4-1 .1z" fill-rule="evenodd"/>
<path d="M273.6 139.4l1.9 1.7-.9 .6z" fill-rule="evenodd"/>
</g>
<g font-size="10.9">
<text x="55.3" y="53.2">A</text>
<text x="398.2" y="53.2">A</text>
<text x="201.1" y="108.7">A-A ( 1 : 5 )</text>
<text x="46.9" y="120.4">6</text>
<text x="46.9" y="160.8">2</text>
<text x="84.9" y="160.8">5</text>
<text x="105.2" y="160.8">3</text>
<text x="239.1" y="160.8">7</text>
<text x="259.1" y="161.3">4</text>
<text x="284.1" y="160.8">8</text>
<text x="346" y="160.8">1</text>
</g>
<g font-size="7.7">
<text x="323.6" y="260.4">Schnecke mit Spitzkopf</text>
<text x="319.8" y="278.9">P2906.07.01.00.000</text>
</g>
<g font-size="5.4">
<text x="34.1" y="9.6">1</text>
<text x="103.8" y="9.6">2</text>
<text x="173.8" y="9.6">3</text>
<text x="243.6" y="9.6">4</text>
<text x="313.8" y="9.6">5</text>
<text x="383.8" y="9.6">6</text>
<text x="26.5" y="38.9">A</text>
<text x="410.4" y="38.9">A</text>
<text x="161.2" y="45.3">999</text>
<text x="324.9" y="45.3">637</text>
<text x="46.2" y="69" transform="rotate(-90 46.2 69)">118</text>
<text x="26.8" y="113.1">B</text>
<text x="410.4" y="113.1">B</text>
<text x="280.1" y="169">mit Loctite sichern</text>
<text x="27.2" y="187.4">C</text>
<text x="410.4" y="187.4">C</text>
<text x="321.8" y="236.9">M 1 : 5</text>
<text x="26.8" y="261.7">D</text>
<text x="410.4" y="261.7">D</text>
<text x="323.6" y="267.4">Ersatzteilschaubild</text>
<text x="34.1" y="290.9">1</text>
<text x="103.8" y="290.9">2</text>
<text x="173.8" y="290.9">3</text>
<text x="243.6" y="290.9">4</text>
<text x="313.8" y="290.9">5</text>
<text x="383.8" y="290.9">6</text>
</g>
<g font-size="4.6">
<text x="46.2" y="72.9" transform="rotate(-90 46.2 72.9)">⌀</text>
<text x="276.8" y="239.1">ISO 2768-1 m</text>
<text x="276.7" y="244.5">ISO 2768-2 K</text>
</g>
<g font-size="3.9">
<text x="231.6" y="225">-</text>
<text x="229.4" y="230.6">Rev.</text>
<text x="240.9" y="230.6">Änderungstext</text>
<text x="357.5" y="230.6">rev.Datum</text>
<text x="388.6" y="230.2">Freigabe</text>
<text x="238.7" y="241.3">72,2 kg</text>
<text x="397.7" y="277.7">1 / 1</text>
<text x="400.1" y="282">A3</text>
<text x="6.8" y="284.5" transform="rotate(-90 6.8 284.5)">Weitergabe sowie Vervielfältigung dieser Unterlage, Verwertung und Mit-</text>
<text x="11.2" y="284.5" transform="rotate(-90 11.2 284.5)">teilung ihres Inhaltes nicht gestattet, soweit nicht ausdrücklich zugestanden.</text>
<text x="15.7" y="284.5" transform="rotate(-90 15.7 284.5)">Zuwiderhandlungen verpflichten zu Schadenersatz. Alle Rechte für den Fall</text>
<text x="20.1" y="284.5" transform="rotate(-90 20.1 284.5)">der Patenterteilung oderGebrauchsmuster-Eintragung vorbehalten.</text>
</g>
<g font-size="3">
<text x="286" y="256.3">17.10.2023</text>
<text x="289.1" y="252">Datum</text>
<text x="301.6" y="256.3">H.Rochner</text>
<text x="306.6" y="252">Name</text>
<text x="286" y="264.8">18.10.2023</text>
<text x="301.6" y="264.8">H.Rochner</text>
</g>
<g font-size="2.3">
<text x="226" y="234.3">Gewicht in kg</text>
<text x="275.6" y="234.3">Allg. Toleranzen</text>
<text x="344.8" y="234.3">Auftrag</text>
<text x="319.8" y="241.6">Halbzeug</text>
<text x="319.8" y="247">Werkstoff</text>
<text x="275.6" y="256.3">Bearb.</text>
<text x="275.6" y="260.1">Änderung</text>
<text x="275.6" y="264.3">Freigabe</text>
<text x="395.2" y="272.5">Blatt</text>
</g>
</svg>
